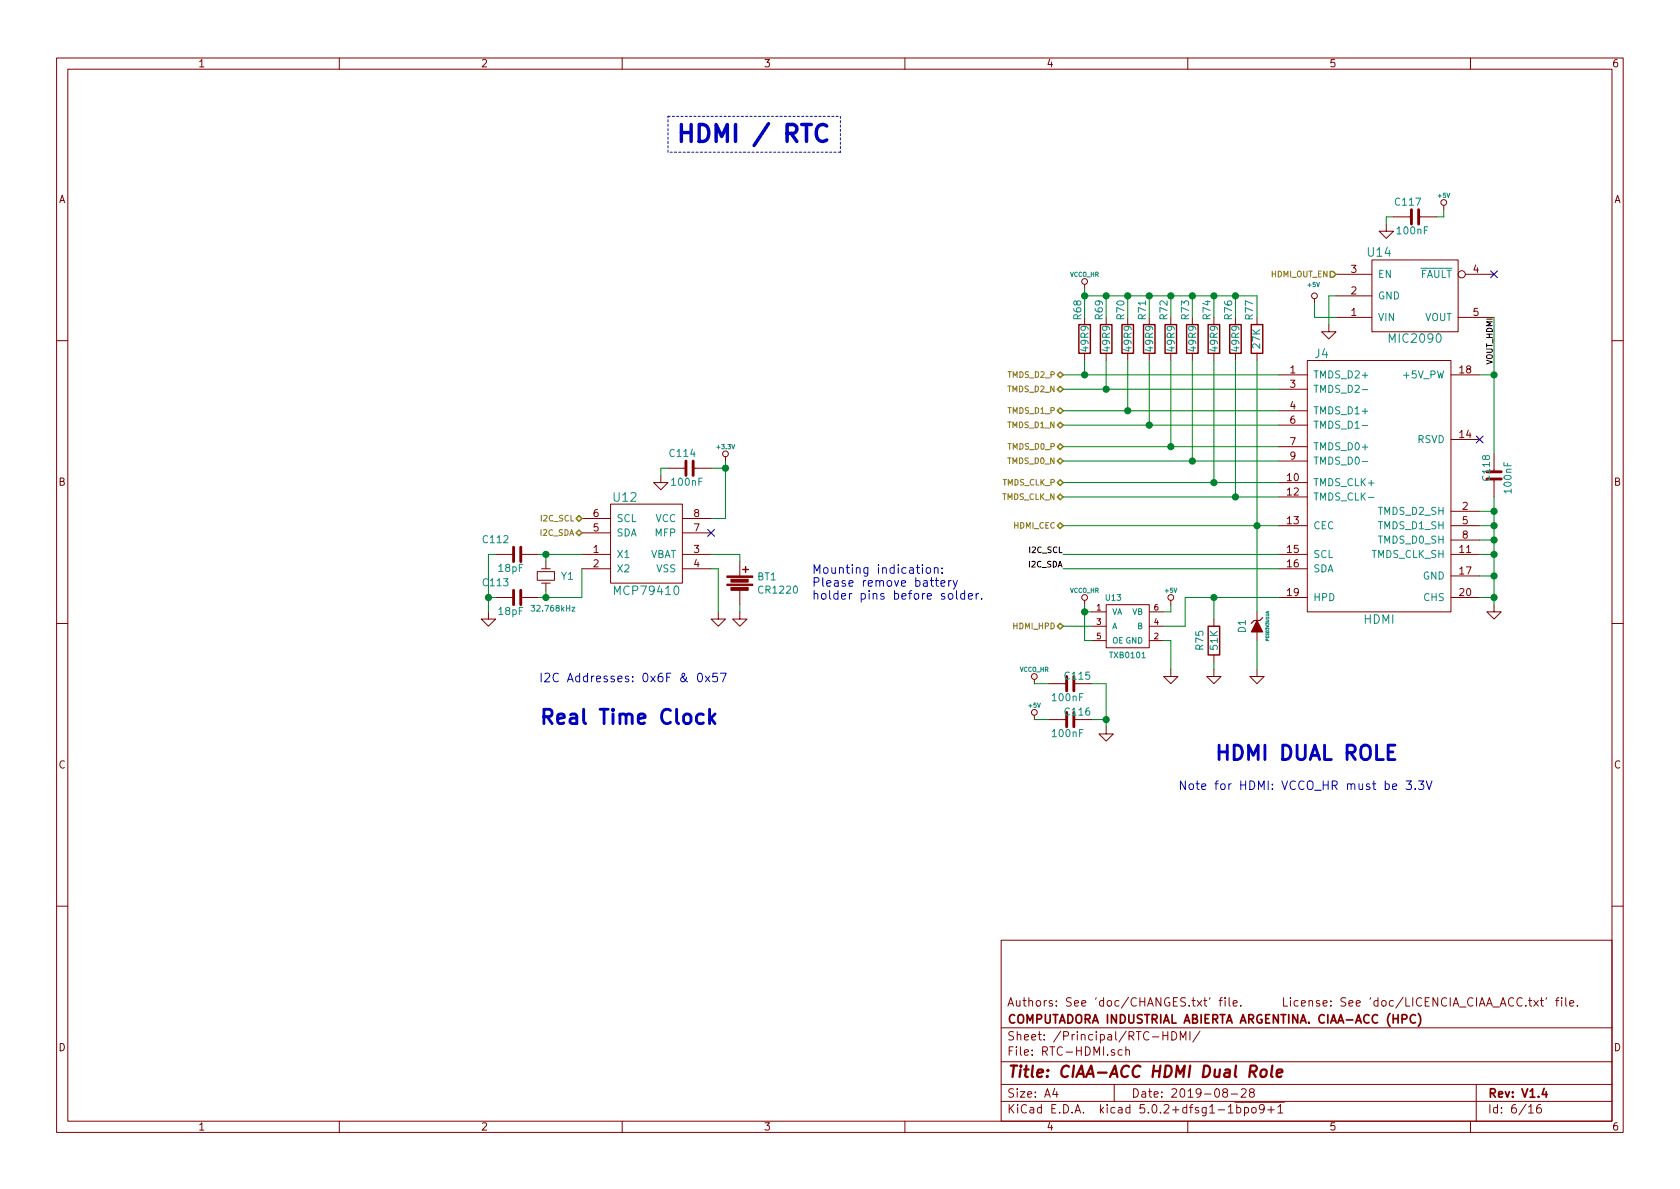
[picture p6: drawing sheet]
<svg xmlns="http://www.w3.org/2000/svg" width="297mm" height="210mm" viewBox="0 0 297 210" stroke-linecap="round" stroke-linejoin="round" font-family="sans-serif">
<g fill="none" stroke="#840000" stroke-width=".18">
<path d="M10 10.3h277v189.9h-277zM12 12.2h273v186.1h-273zM60 10.3v1.9M110 10.3v1.9M160 10.3v1.9M210 10.3v1.9M260 10.3v1.9M245.1 39.6v1.3h1.3l-1.3 1.3-1.3-1.3h1.3M246.4 38.3h3.2M250.8 38.3h3.2M255.3 36.3v.8M191.8 50.3v.7"/>
<path d="M191.8 56.1v1.3M195.6 56.1v1.3M199.4 56.1v1.3M203.2 56.1v1.3M207 56.1v1.3M210.8 56.1v1.3M214.6 56.1v1.3M218.4 56.1v1.3M222.2 56.1v1.3M232.4 52.8v.8M234.9 57.4v1.3h1.3l-1.3 1.2-1.2-1.2h1.2M236.2 56.1h6.4"/>
<path d="M236.2 52.3h6.4M236.2 48.5h6.4M242.6 46h15.2v12.7h-15.2zM257.8 56.1h6.4M259.1 48.5h5.1M10 60.2h2M191.8 62.5v1.2M195.6 62.5v1.2M199.4 62.5v1.2M203.2 62.5v1.2M207 62.5v1.2M210.8 62.5v1.2"/>
<path d="M214.6 62.5v1.2M218.4 62.5v1.2M222.2 62.5v1.2M226.1 66.3h5M226.1 68.8h5M226.1 72.6h5M226.1 75.2h5M226.1 79h5M231.1 63.7h25.4v44.5h-25.4zM256.5 66.3h5.1M256.5 77.7h5.1M285 60.2h2"/>
<path d="M87.6 98h3.2M92.1 98h3.1M96.5 99.3v1.3M102.9 98h5M102.9 94.2h5M102.9 91.7h5M107.9 89.1h12.7v14h-12.7zM116.8 84.1v1.2h1.3l-1.3 1.3-1.2-1.3h1.2M118.1 82.8h3.2M120.6 98h5.1M120.6 94.2h5.1M120.6 91.7h5.1"/>
<path d="M122.6 82.8h3.1M128.3 80.8v.7M130.8 99.3v2.5M226.1 98h5M226.1 93h5M226.1 81.5h5M226.1 85.3h5M226.1 87.9h5M256.5 98h5.1M256.5 90.4h5.1M256.5 93h5.1M256.5 95.5h5.1"/>
<path d="M264.2 80.3v3.1M264.2 84.7v3.2M10 110.3h2M86.4 108.2v1.3h1.2l-1.2 1.2-1.3-1.2h1.3M87.6 105.7h3.2M92.1 105.7h3.1M95 101.1h3v1.5h-3zM95.8 100.6h1.5M95.8 103.1h1.5M96.5 103.1v1.3M102.9 100.6h5M120.6 100.6h5.1"/>
<path d="M127 108.2v1.3h1.3l-1.3 1.2-1.3-1.2h1.3M130.8 108.2v1.3h1.3l-1.3 1.2-1.3-1.2h1.3M130.8 104.4v2.5M191.8 106.2v.7M193 108.2h2.6M193 113.3h2.6M193 110.7h2.6M195.6 106.9h7.6v7.6h-7.6zM203.2 108.2h2.5M203.2 113.3h2.5M203.2 110.7h2.5M207 118.4v1.2h1.3l-1.3 1.3-1.3-1.3h1.3"/>
<path d="M207 106.2v.7M214.6 118.4v1.2h1.3l-1.3 1.3-1.2-1.3h1.2M214.6 109.5v1.2M214.6 115.8v1.3M222.2 118.4v1.2h1.3l-1.3 1.3-1.2-1.3h1.2M222.2 108.2v1.5M222.2 111.8v1.5M226.1 100.6h5M226.1 105.7h5M256.5 105.7h5.1M256.5 101.8h5.1M264.2 106.9v1.3h1.2l-1.2 1.3-1.3-1.3h1.3"/>
<path d="M285 110.3h2M182.9 126.5v.7M182.9 120.1v.8M185.4 120.9h3.2M185.4 127.2h3.2M189.9 120.9h3.1M189.9 127.2h3.1M195.6 128.5v1.3h1.2l-1.2 1.3-1.3-1.3h1.3M10 160.2h2M177 166.3h108v32h-108zM212.8 176.9h.6M213 176.4v1.3l.4 .2"/>
<path d="M214 176.4l-.2 .3M261.6 177.9l.5-1.5 .5 1.5M261.7 177.5h.7M262.8 177.9l.5-1.5 .6 1.5M263 177.5h.7M264 178.1h1.1M265.3 177.9l.5-1.5 .5 1.5M265.4 177.5h.7M267.6 176.6a.59 .59 0 0 0-.7 0 .59 .59 0 0 0-.2 .7 .56 .56 0 0 0 .3 .5 .56 .56 0 0 0 .6 0M269.1 176.6a.59 .59 0 0 0-.7 0 .59 .59 0 0 0-.2 .7 .56 .56 0 0 0 .3 .5 .56 .56 0 0 0 .6 0M269.8 177.8v.1M270.3 176.9h.5"/>
<path d="M270.5 176.4v1.3l.3 .2M271.2 176.9l.8 1M272 176.9l-.8 1M272.3 176.9h.6M272.5 176.4v1.3l.4 .2M273.5 176.4l-.2 .3M275.1 176.9h.5M275.6 176.4l-.3 .3v1.2M276.1 176.4v.2M276.1 176.9v1M276.8 176.4v1.3l.2 .2M277.5 177.4l.8-.1-.1-.3-.5-.1-.2 .2 .1 .7h.6"/>
<path d="M278.9 177.8v.1M285 160.2h2M60 198.3v1.9M110 198.3v1.9M160 198.3v1.9M177 194.8h108M177 191.8h108M177 187.8h108M177 181.8h108M186.5 192.5l-.4 1h1M186.8 193v1M197 191.8v3"/>
<path d="M198.4 185.7l-.4-.1-.3 .3 .1 .6 .2 .1 .4-.1M199.1 185.7a.37 .37 0 0 1 .6 .1v.8M199.1 185.1v1.5M205.6 182.4v1.5M205.6 183.1h.9M206.5 182.4v1.5M207.2 182.4a.76 .76 0 0 1 .9 .8 .76 .76 0 0 1-.9 .7zM208.7 183.9v-1.5l.5 1.1 .5-1.1v1.5M210 198.3v1.9M210.4 182.4v1.5M212.2 182.3l-1.3 2M216.5 193.2l-.3-.3 .1-.2a.48 .48 0 0 1 .6-.1l.1 .2-.1 .3-.6 .1a.48 .48 0 0 0 0 .7l.2 .1 .5-.1v-.4l-.2-.3"/>
<path d="M217.2 195.8l.4-.5v1.5M217.2 196.8h.8M217.7 193.5h1.1M218.3 194.9h8.8M218.7 195.9l.4-.1 .3 .3-.1 .6h-.6M218.7 195.3v1.5M219.5 192.7l.2-.2h.3l.3 .2v.3v.2l-.9 .8h.9M220 195.9l.4-.1 .4 .3-.1 .6-.3 .1-.4-.1M220 195.8v1.5M221.2 193.2l-.3-.3 .1-.2 .2-.2 .4 .1 .2 .2-.1 .2-.6 .2a.48 .48 0 0 0-.1 .7l.2 .1 .5-.1a.48 .48 0 0 0-.1-.7h-.1M221.4 196l.2-.2 .4 .2v.7l-.2 .1-.4-.1zM223.5 196l-.1 .2a.48 .48 0 0 1-.7-.1v-.6a.48 .48 0 0 1 .7-.1v.1a1.19 1.19 0 0 1-.2 1.2l-.4 .1"/>
<path d="M224.2 196.3h1.1M224.7 195.7v1.1M226 195.8l.4-.5v1.5M226 196.8h.8M260 198.3v1.9M261 191.8v6.5M270.3 195.8l.4-.5v1.5M270.3 196.8h.8M272.4 195.3a.62 .62 0 0 0-.7 .7l.1 .7 .2 .1 .5-.1v-.5l-.1-.2-.4-.1-.3 .3"/>
<circle cx="255.3" cy="35.8" r=".51"/>
<circle cx="191.8" cy="49.8" r=".51"/>
<circle cx="232.4" cy="52.3" r=".51"/>
<circle cx="258.4" cy="48.5" r=".63"/>
<circle cx="128.3" cy="80.3" r=".51"/>
<circle cx="182.9" cy="119.6" r=".51"/>
<circle cx="191.8" cy="105.7" r=".51"/>
<circle cx="207" cy="105.7" r=".51"/>
<circle cx="182.9" cy="126" r=".51"/>
</g>
<path d="M250.3 179.6a.7 .7 0 0 0-.9 .2 .7 .7 0 0 0 .1 .9 .55 .55 0 0 0 .8 .1M250.8 179.2a1.79 1.79 0 0 1 0 2.3M273 192.5l-.3 1h.9M273.4 193v1" fill="none" stroke="#840000" stroke-width=".3"/>
<path d="M221 189.5h.8a.56 .56 0 0 0 .4-.5 .56 .56 0 0 0-.3-.6h-.8l-.2 2M221.5 189.5l.5 .9M223 189.3a.54 .54 0 0 1 .6-.2 .54 .54 0 0 1 .4 .4l-.1 .6a.56 .56 0 0 1-.5 .4 .56 .56 0 0 1-.6-.4zM225 188.4l-.3 1.8 .3 .2M225.8 189.8l.9-.2v-.4l-.6-.1-.3 .3v.9l.2 .1 .5-.1" fill="none" stroke="#840000" stroke-width=".41"/>
<g fill="#840000" stroke="#840000" stroke-width=".18">
<path d="M128.5 103.3h4.6v.3h-4.6z"/>
<path d="M128.5 101.8h4.6v.3h-4.6z"/>
<path d="M129.2 103.9h3.1v.5h-3.1z"/>
<path d="M129.2 102.4h3.1v.5h-3.1z"/>
<path d="M222.2 109.7l1.1 2.1h-2.1z"/>
</g>
<path d="M190.8 57.4h2v5.1h-2zM194.6 57.4h2v5.1h-2zM198.4 57.4h2v5.1h-2zM202.2 57.4h2v5.1h-2zM206 57.4h2v5.1h-2zM209.8 57.4h2v5.1h-2zM213.6 57.4h2v5.1h-2zM217.4 57.4h2.1v5.1h-2.1zM221.2 57.4h2.1v5.1h-2.1zM131.3 100.7h1M131.8 100.2v1M213.6 110.7h2v5.1h-2z" fill="none" stroke="#840000" stroke-width=".25"/>
<g fill="none" stroke="#848400" stroke-width=".25">
<path d="M235.2 48h.5l.5 .5-.5 .5h-.5zM186.9 66.3l.6-.5 .5 .5-.5 .5zM186.9 68.8l.6-.5 .5 .5-.5 .5zM186.9 72.6l.6-.5 .5 .5-.5 .5zM186.9 75.2l.6-.5 .5 .5-.5 .5zM186.9 79l.6-.5 .5 .5-.5 .5zM101.9 94.2l.5-.5 .5 .5-.5 .5zM102.4 91.2l.5 .5-.5 .5-.5-.5zM186.9 81.5l.6-.5 .5 .5-.5 .5zM186.9 85.3l.6-.5 .5 .5-.5 .5zM186.9 87.9l.6-.5 .5 .5-.5 .5zM186.9 93l.6-.5 .5 .5-.5 .5z"/>
<path d="M186.9 110.7l.6-.5 .5 .5-.5 .5z"/>
</g>
<path d="M240.9 68.9h.9M240.9 75.3h.9M240.9 81.6h.9M242 88h.9M93.9 107.1h.6l-.3 .3 .3 .2v.4l-.2 .1-.4-.1M101.1 107.4h.6l-.6 .7h.6" fill="none" stroke="#008484" stroke-width=".18"/>
<g fill="none" stroke="#0000c2" stroke-width=".18">
<path d="M163.1 99.9v.1M123.5 119.2l.2-.2a.82 .82 0 0 1 .6 .7 .82 .82 0 0 1-.3 .8l-.2 .1a.84 .84 0 0 1-.3-1.4zM124.7 119.6l.8 1M125.5 119.6l-.8 1M126.8 119h-.7l-.1 .8 .2-.2 .5 .1 .2 .2-.1 .5-.2 .2h-.4l-.2-.2M127.4 119h1l-.6 1.6M163.1 100.4v1M163.8 100.5l.2-.1 .5 .1v.6l-.1 .2-.4 .1-.2-.2zM165.2 100.5h.1a.37 .37 0 0 1 .6 .1v.8M165.2 100.4v1M165.4 102.7h.5M165.6 102.2v1.2v.2l.3 .1"/>
<path d="M166.4 103.2l.7-.2-.1-.3h-.4l-.2 .2v.7h.6M166.6 101.2v.2M166.6 100.5v.1M167.7 105.1l.3-.2 .4 .2 .1 .6-.2 .2-.3 .1-.3-.2zM167.7 102.7v1M168.2 102.7l-.5 .2M168.5 102.7l.4 1M169.1 104.4v1.3l.2 .3M169.3 102.7l-.5 1.3-.3 .2M170.6 105l-.5-.1-.3 .3v.5l.2 .2h.6M170.6 104.4v1.6M171.2 105.5l.8-.2-.1-.3-.5-.1-.2 .3 .1 .7h.6"/>
<path d="M172.6 104.9v1.1M173.1 104.9l-.4 .1-.1 .2M173.6 105.8v.2M248.6 138.1h1l-.6 .6 .5 .1v.7l-.2 .1h-.5l-.2-.1M250.2 139.5v.1M250.8 138.1h.9l-.5 .6 .5 .1v.7l-.2 .1h-.5l-.2-.1M252.2 138.1l.5 1.5 .5-1.5"/>
</g>
<path d="M124.4 126.4l-.8-.1-.5 .4v.8l.3 .3 .2 .2 .8-.2M125.5 125.4v2.6M125.7 127l.7 1M126.4 126.3l-.9 .9M246.6 131.8h-1.2v2.5h1.2" fill="none" stroke="#0000c2" stroke-width=".51"/>
<path d="M263.6 47.9l1.2 1.2M264.8 47.9l-1.2 1.2M261 77.1l1.2 1.2M262.2 77.1l-1.2 1.2M125.1 93.6l1.2 1.2M126.3 93.6l-1.2 1.2" fill="none" stroke="#000084" stroke-width=".18"/>
<path d="M223.3 109.2l-.5 .5h-1.1l-.5 .5" fill="none" stroke="#840000" stroke-width=".2"/>
<g fill="none" stroke="#840000" stroke-width=".51">
<path d="M249.6 37.1v2.5M250.8 37.1v2.5M90.8 96.8v2.5M92.1 96.8v2.5M121.3 81.5v2.6M122.6 81.5v2.6M262.9 83.4h2.5M262.9 84.7h2.5M90.8 104.4v2.5M92.1 104.4v2.5M188.6 119.6v2.6M189.9 119.6v2.6"/>
<path d="M188.6 126v2.5M189.9 126v2.5"/>
</g>
<g fill="#008400" stroke="#008400" stroke-width=".25">
<circle cx="264.2" cy="90.4" r=".51"/>
<circle cx="264.2" cy="93" r=".51"/>
<circle cx="264.2" cy="95.5" r=".51"/>
<circle cx="264.2" cy="98" r=".51"/>
<circle cx="264.2" cy="101.8" r=".51"/>
<circle cx="264.2" cy="105.7" r=".51"/>
<circle cx="218.4" cy="87.9" r=".51"/>
<circle cx="214.6" cy="85.3" r=".51"/>
<circle cx="210.8" cy="81.5" r=".51"/>
<circle cx="207" cy="79" r=".51"/>
<circle cx="203.2" cy="75.2" r=".51"/>
<circle cx="199.4" cy="72.6" r=".51"/>
<circle cx="195.6" cy="68.8" r=".51"/>
<circle cx="191.8" cy="66.3" r=".51"/>
<circle cx="195.6" cy="52.3" r=".51"/>
<circle cx="199.4" cy="52.3" r=".51"/>
<circle cx="203.2" cy="52.3" r=".51"/>
<circle cx="207" cy="52.3" r=".51"/>
<circle cx="210.8" cy="52.3" r=".51"/>
<circle cx="214.6" cy="52.3" r=".51"/>
<circle cx="191.8" cy="52.3" r=".51"/>
<circle cx="264.2" cy="66.3" r=".51"/>
<circle cx="222.3" cy="93" r=".51"/>
<circle cx="218.4" cy="52.3" r=".51"/>
<circle cx="96.5" cy="105.7" r=".51"/>
<circle cx="96.5" cy="98" r=".51"/>
<circle cx="86.4" cy="105.7" r=".51"/>
<circle cx="128.3" cy="82.8" r=".51"/>
<circle cx="195.6" cy="127.2" r=".51"/>
<circle cx="191.8" cy="108.2" r=".51"/>
<circle cx="214.6" cy="105.7" r=".51"/>
</g>
<g fill="none" stroke="#008400" stroke-width=".18">
<path d="M246.4 38.3h-1.3v1.3M255.3 37.1v1.2h-1.3M191.8 51v5.1M191.8 52.3h30.4v3.8M195.6 52.3v3.8M199.4 52.3v3.8M203.2 52.3v3.8M207 52.3v3.8M210.8 52.3v3.8M214.6 52.3v3.8M218.4 52.3v3.8M232.4 53.6v2.5h3.8"/>
<path d="M236.2 52.3h-1.3v5.1M264.2 56.1v24.2M188 66.3h38.1M188 79h38.1M188 75.2h38.1M188 72.6h38.1M188 68.8h38.1M191.8 63.7v2.6M195.6 63.7v5.1M199.4 63.7v8.9M203.2 63.7v11.5M207 63.7v15.3"/>
<path d="M210.8 63.7v17.8M214.6 63.7v21.6M218.4 63.7v24.2M222.2 63.7v44.5M261.6 66.3h2.6M87.6 98h-1.2v10.2M95.2 98h7.7M96.5 98v1.3M118.1 82.8h-1.3v1.3M125.7 98h5.1v1.3M125.7 82.8h2.6M128.3 81.5v10.2h-2.6"/>
<path d="M188 93h38.1M188 98h38.1M188 87.9h38.1M188 85.3h38.1M188 81.5h38.1M261.6 90.4h2.6M261.6 93h2.6M261.6 95.5h2.6M261.6 98h2.6M264.2 87.9v19M86.4 105.7h1.2M96.5 104.4v1.3"/>
<path d="M102.9 100.6v5.1h-7.7M125.7 100.6h1.3v7.6M130.8 106.9v1.3M188 100.6h38.1M188 110.7h5M191.8 106.9v6.4h1.2M191.8 108.2h1.2M205.7 113.3h1.3v5.1M207 106.9v1.3h-1.3M214.6 105.7v3.8M214.6 117.1v1.3M222.2 113.3v5.1"/>
<path d="M226.1 105.7h-16.6v5h-3.8M261.6 101.8h2.6M261.6 105.7h2.6M182.9 120.9h2.5M182.9 127.2h2.5M193 120.9h2.6v7.6M193 127.2h2.6"/>
</g>
<path d="M141.7 22h1.8M146.2 22.3a1.12 1.12 0 0 0-1.3-.2 1.12 1.12 0 0 0-.6 1.2 1.26 1.26 0 0 0 .4 1.3 1.26 1.26 0 0 0 1.3 .3l.2-.2" fill="none" stroke="#0000c2" stroke-width=".61"/>
<path d="M118.1 20.6h30.5M118.1 26.9v-6.3M148.6 20.6v6.3M148.6 26.9h-30.5" fill="none" stroke="#0000c2" stroke-width=".18" stroke-dasharray=".4 .4"/>
<text font-size="4.2" fill="#0000c2" x="119.4" y="25.2">HDMI / RTC</text>
<g font-size="3.5" fill="#0000c2">
<text x="95.2" y="128.1">Real Time Clock</text>
<text x="214.6" y="134.4">HDMI DUAL ROLE</text>
</g>
<text font-size="2.8" fill="#840000" x="178" y="190.5">Title: CIAA-ACC HDMI Dual Role</text>
<g font-size="2.1" fill="#008484">
<text x="241.9" y="45.4">U14</text>
<text x="232.5" y="63.3">J4</text>
<text x="245.9" y="60.6">MIC2090</text>
<text x="108.6" y="88.7">U12</text>
<text x="109" y="105.2">MCP79410</text>
<text x="241.1" y="110.3">HDMI</text>
</g>
<g font-size="2.1" fill="#0000c2">
<text x="143.5" y="101.5">Mounting indication:</text>
<text x="143.5" y="103.8">Please remove battery</text>
<text x="143.5" y="106">holder pins before solder.</text>
<text x="95.2" y="120.6">I2C Addresses: 0x6F &amp; 0x57</text>
<text x="208.3" y="139.7">Note for HDMI: VCCO_HR must be 3.3V</text>
</g>
<g font-size="2.1" fill="#840000">
<text x="178" y="178">Authors: See 'doc/CHANGES.txt' file.</text>
<text x="215.8" y="178">License: See 'doc/LICENCIA_CIAA_ACC.txt' file.</text>
<text x="178" y="184">Sheet: /Principal/RTC-HDMI/</text>
<text x="178" y="181">COMPUTADORA INDUSTRIAL ABIERTA ARGENTINA. CIAA-ACC (HPC)</text>
<text x="178" y="186.7">File: RTC-HDMI.sch</text>
<text x="178" y="196.9">KiCad E.D.A. kicad 5.0.2+dfsg1-1bpo9+1</text>
<text x="178" y="194.1">Size: A4</text>
<text x="200" y="194.1">Date: 2019-08-28</text>
<text x="263" y="194.1">Rev: V1.4</text>
<text x="263" y="196.9">Id: 6/16</text>
</g>
<g font-size="1.8" fill="#840000">
<text x="35" y="11.9">1</text>
<text x="85" y="11.9">2</text>
<text x="135" y="11.9">3</text>
<text x="185" y="11.9">4</text>
<text x="235" y="11.9">5</text>
<text x="285" y="11.9">6</text>
<text x="10.4" y="35.9">A</text>
<text x="285.4" y="35.9">A</text>
<text x="238.9" y="52.1">2</text>
<text x="238.9" y="48.3">3</text>
<text x="260.5" y="48.3">4</text>
<text x="238.9" y="55.9">1</text>
<text x="260.5" y="55.9">5</text>
<text x="228.1" y="66">1</text>
<text x="228.1" y="68.6">3</text>
<text x="258.1" y="66">18</text>
<text x="228.1" y="72.4">4</text>
<text x="228.1" y="74.9">6</text>
<text x="258.1" y="77.5">14</text>
<text x="228.1" y="78.7">7</text>
<text x="228.1" y="81.3">9</text>
<text x="10.4" y="85.9">B</text>
<text x="227.6" y="85.1">10</text>
<text x="227.6" y="87.6">12</text>
<text x="285.4" y="85.9">B</text>
<text x="104.9" y="94">5</text>
<text x="104.9" y="91.4">6</text>
<text x="122.7" y="94">7</text>
<text x="122.7" y="91.4">8</text>
<text x="227.6" y="92.7">13</text>
<text x="258.6" y="90.2">2</text>
<text x="258.6" y="92.7">5</text>
<text x="258.6" y="95.2">8</text>
<text x="104.9" y="97.8">1</text>
<text x="104.9" y="100.3">2</text>
<text x="122.7" y="97.8">3</text>
<text x="122.7" y="100.3">4</text>
<text x="227.6" y="97.8">15</text>
<text x="227.6" y="100.3">16</text>
<text x="258.1" y="97.8">11</text>
<text x="258.1" y="101.6">17</text>
<text x="227.6" y="105.4">19</text>
<text x="258.1" y="105.4">20</text>
<text x="10.4" y="135.9">C</text>
<text x="285.4" y="135.9">C</text>
<text x="10.4" y="185.9">D</text>
<text x="285.4" y="185.9">D</text>
<text x="35" y="199.9">1</text>
<text x="85" y="199.9">2</text>
<text x="135" y="199.9">3</text>
<text x="185" y="199.9">4</text>
<text x="235" y="199.9">5</text>
<text x="285" y="199.9">6</text>
</g>
<g font-size="1.8" fill="#008484">
<text x="246.8" y="36.4">C117</text>
<text x="247.2" y="41.4">100nF</text>
<text x="243.6" y="53">GND</text>
<text x="243.6" y="49.1">EN</text>
<text x="251" y="49.1">FAULT</text>
<text x="191.2" y="56.5" transform="rotate(-90 191.2 56.5)">R68</text>
<text x="195" y="56.5" transform="rotate(-90 195 56.5)">R69</text>
<text x="198.8" y="56.5" transform="rotate(-90 198.8 56.5)">R70</text>
<text x="202.6" y="56.5" transform="rotate(-90 202.6 56.5)">R71</text>
<text x="206.4" y="56.5" transform="rotate(-90 206.4 56.5)">R72</text>
<text x="210.2" y="56.5" transform="rotate(-90 210.2 56.5)">R73</text>
<text x="214" y="56.5" transform="rotate(-90 214 56.5)">R74</text>
<text x="217.9" y="56.5" transform="rotate(-90 217.9 56.5)">R76</text>
<text x="221.5" y="56.5" transform="rotate(-90 221.5 56.5)">R77</text>
<text x="243.6" y="56.8">VIN</text>
<text x="251.9" y="56.8">VOUT</text>
<text x="192.5" y="62" transform="rotate(-90 192.5 62)">49R9</text>
<text x="196.3" y="62" transform="rotate(-90 196.3 62)">49R9</text>
<text x="200.1" y="62" transform="rotate(-90 200.1 62)">49R9</text>
<text x="203.9" y="62" transform="rotate(-90 203.9 62)">49R9</text>
<text x="207.7" y="62" transform="rotate(-90 207.7 62)">49R9</text>
<text x="211.5" y="62" transform="rotate(-90 211.5 62)">49R9</text>
<text x="215.3" y="62" transform="rotate(-90 215.3 62)">49R9</text>
<text x="219.1" y="62" transform="rotate(-90 219.1 62)">49R9</text>
<text x="222.8" y="61.6" transform="rotate(-90 222.8 61.6)">27K</text>
<text x="232.2" y="66.9">TMDS_D2+</text>
<text x="232.2" y="69.5">TMDS_D2-</text>
<text x="248.5" y="66.9">+5V_PW</text>
<text x="232.2" y="73.3">TMDS_D1+</text>
<text x="232.2" y="75.8">TMDS_D1-</text>
<text x="118.5" y="80.8">C114</text>
<text x="232.2" y="79.6">TMDS_D0+</text>
<text x="232.2" y="82.2">TMDS_D0-</text>
<text x="250.6" y="78.4">RSVD</text>
<text x="118.9" y="85.9">100nF</text>
<text x="232.2" y="86">TMDS_CLK+</text>
<text x="232.2" y="88.5">TMDS_CLK-</text>
<text x="263.4" y="84.9" transform="rotate(-90 263.4 84.9)">C118</text>
<text x="267.3" y="87.1" transform="rotate(-90 267.3 87.1)">100nF</text>
<text x="109" y="94.9">SDA</text>
<text x="109" y="92.3">SCL</text>
<text x="115.9" y="94.9">MFP</text>
<text x="115.9" y="92.3">VCC</text>
<text x="232.2" y="93.6">CEC</text>
<text x="243.8" y="91.1">TMDS_D2_SH</text>
<text x="243.8" y="93.6">TMDS_D1_SH</text>
<text x="85.5" y="96.1">C112</text>
<text x="88.2" y="101.1">18pF</text>
<text x="109" y="98.7">X1</text>
<text x="109" y="101.2">X2</text>
<text x="114.8" y="98.7">VBAT</text>
<text x="116.1" y="101.2">VSS</text>
<text x="232.2" y="98.7">SCL</text>
<text x="232.2" y="101.2">SDA</text>
<text x="242.4" y="98.7">TMDS_CLK_SH</text>
<text x="243.8" y="96.1">TMDS_D0_SH</text>
<text x="85.5" y="103.7">C113</text>
<text x="99.3" y="102.5">Y1</text>
<text x="133.9" y="102.6">BT1</text>
<text x="134.3" y="105">CR1220</text>
<text x="232.2" y="106.3">HPD</text>
<text x="251.6" y="102.5">GND</text>
<text x="251.8" y="106.3">CHS</text>
<text x="88.2" y="108.8">18pF</text>
<text x="220.3" y="111.9" transform="rotate(-90 220.3 111.9)">D1</text>
<text x="212.8" y="114.9" transform="rotate(-90 212.8 114.9)">R75</text>
<text x="215.3" y="114.9" transform="rotate(-90 215.3 114.9)">51K</text>
<text x="186.2" y="124">100nF</text>
<text x="188.4" y="120.2">C115</text>
<text x="186.2" y="130.3">100nF</text>
<text x="188.4" y="126.5">C116</text>
</g>
<g font-size="1.4" fill="#848400">
<text x="224.8" y="49">HDMI_OUT_EN</text>
<text x="178.3" y="69.3">TMDS_D2_N</text>
<text x="178.4" y="66.8">TMDS_D2_P</text>
<text x="178.3" y="75.7">TMDS_D1_N</text>
<text x="178.4" y="73.1">TMDS_D1_P</text>
<text x="178.3" y="82">TMDS_D0_N</text>
<text x="178.4" y="79.5">TMDS_D0_P</text>
<text x="177.2" y="88.4">TMDS_CLK_N</text>
<text x="177.3" y="85.8">TMDS_CLK_P</text>
<text x="95.6" y="94.7">I2C_SDA</text>
<text x="95.8" y="92.2">I2C_SCL</text>
<text x="179.3" y="93.5">HDMI_CEC</text>
<text x="179.3" y="111.2">HDMI_HPD</text>
</g>
<g font-size="1.4">
<text x="263.9" y="64.5" transform="rotate(-90 263.9 64.5)">VOUT_HDMI</text>
<text x="182" y="100.3">I2C_SDA</text>
<text x="182.1" y="97.8">I2C_SCL</text>
</g>
<g font-size="1.4" fill="#840000">
<text x="193.9" y="107.9">1</text>
<text x="204.1" y="107.9">6</text>
<text x="193.9" y="110.5">3</text>
<text x="193.9" y="113">5</text>
<text x="204.1" y="113">2</text>
<text x="204.1" y="110.5">4</text>
</g>
<g font-size="1.4" fill="#008484">
<text x="195.6" y="106.2">U13</text>
<text x="94.4" y="108.1">32.768kHz</text>
<text x="196.6" y="108.7">VA</text>
<text x="196.6" y="111.2">A</text>
<text x="196.6" y="113.8">OE GND</text>
<text x="200.2" y="108.7">VB</text>
<text x="201.2" y="111.2">B</text>
<text x="196.4" y="116.4">TXB0101</text>
</g>
<g font-size="1.1" fill="#008484">
<text x="254.3" y="35">+5V</text>
<text x="189.2" y="48.9">VCCO_HR</text>
<text x="231.3" y="50.7">+5V</text>
<text x="126.9" y="79.4">+3.3V</text>
<text x="189.2" y="104.8">VCCO_HR</text>
<text x="206" y="104.8">+5V</text>
<text x="180.3" y="118.8">VCCO_HR</text>
<text x="181.9" y="125.1">+5V</text>
</g>
<text font-size=".7" fill="#008484" x="224.4" y="113.3" transform="rotate(-90 224.4 113.3)">PESD3V3U1UA</text>
</svg>
